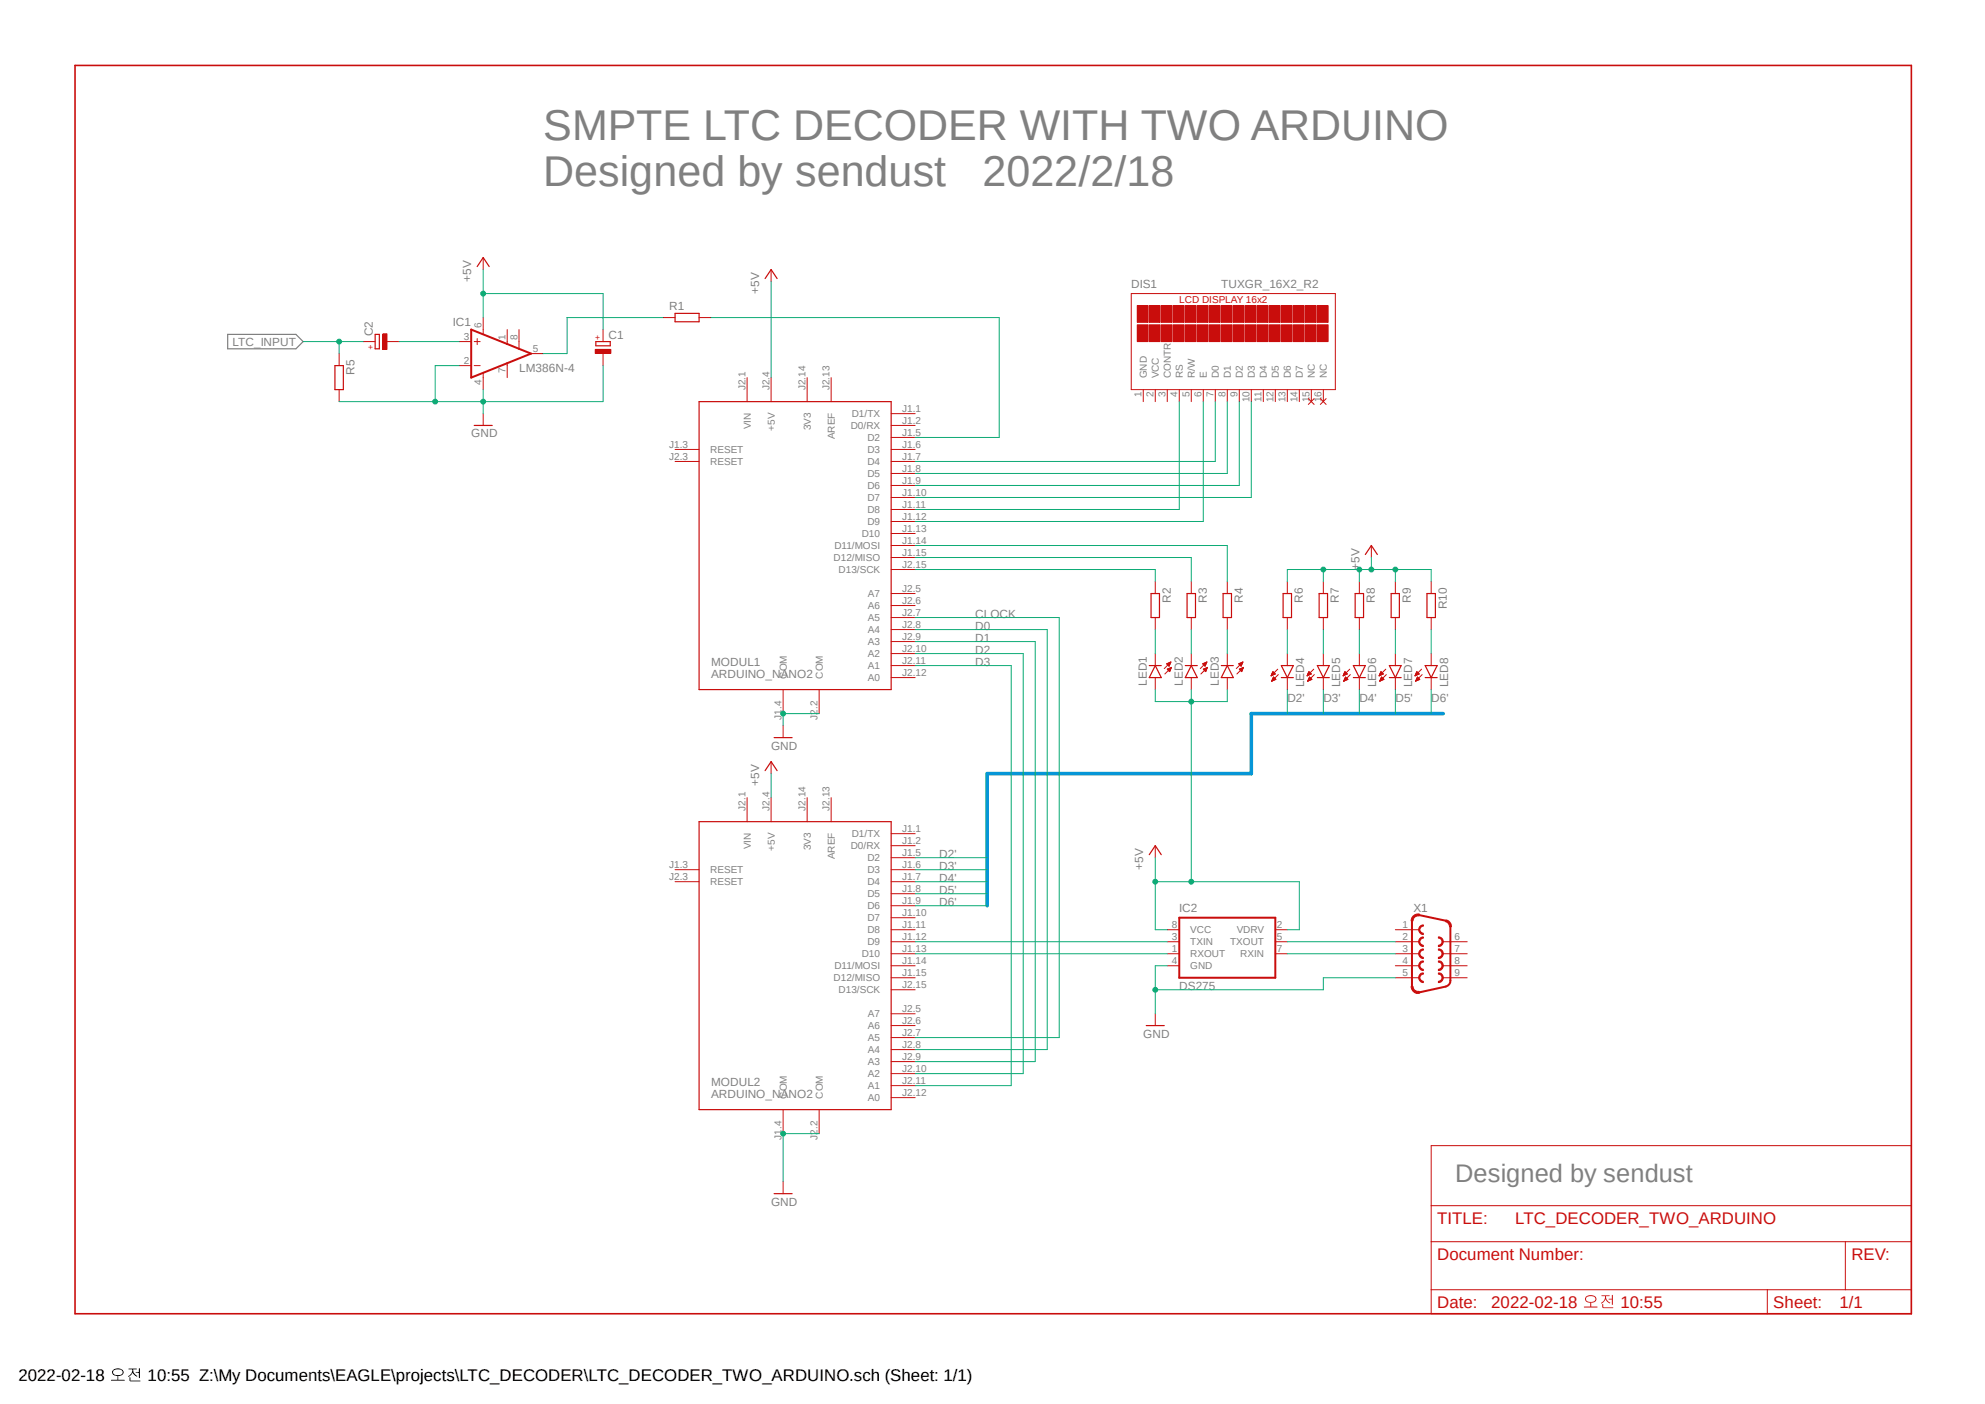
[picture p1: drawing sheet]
<svg xmlns="http://www.w3.org/2000/svg" width="420mm" height="297mm" viewBox="0 0 420 297" stroke-linecap="round" stroke-linejoin="round" font-family="sans-serif">
<path d="M23.9 289.9a.85 .85 0 0 0 .1 1 .85 .85 0 0 0 .9 .2 .82 .82 0 0 0 1.1-.3 .82 .82 0 0 0-.2-1.1l-.9-.2-.6 .1zM24 290a1.44 1.44 0 0 1 1.9 .1 .86 .86 0 0 1-1.3 .8l-.6-.3-.1-.3zM23.5 291.9l.1 .2h2.8l-.1-.2h-1.3l-.1-.8-.1 .8zM27.2 289.5v.2h.8a1.67 1.67 0 0 1-.9 1.5l.2 .1 .3-.3 .5-.7 .3 .5 .5 .4 .1-.1a1.53 1.53 0 0 1-.8-1.4l.8-.1zM29.4 289.4v.8l-.7 .1 .7 .1v1l.1 .1 .1-2.1zM27.4 291.4v.7l.2 .1 2.1-.1h-2l-.1-.7z" fill="#000"/>
<path d="M15.4 13.5l389.4 265M404.8 13.5l-389.4 265" fill="none" stroke="#fff" stroke-width=".21"/>
<path d="M48.2 70.7h14.4l1.5 1.6-1.5 1.5h-14.4z" fill="none" stroke="#808080" stroke-width=".25"/>
<path d="M15.9 13.8h388.5v264.1h-388.5z" fill="none" stroke="#c90d0c" stroke-width=".34"/>
<path d="M302.8 242.4h101.6v35.5h-101.6zM302.8 255.1h101.6M302.8 262.7h101.6M302.8 272.8h101.6M373.9 272.8v5.1M390.4 262.7v10.1" fill="none" stroke="#c90d0c" stroke-width=".21"/>
<path d="M335.5 274.4a.85 .85 0 0 0 .1 1 .85 .85 0 0 0 .9 .2 .83 .83 0 0 0 1.1-.3 .83 .83 0 0 0-.1-1.1 1.69 1.69 0 0 0-2 .2zM335.7 274.5a1.2 1.2 0 0 1 1.9 .3 1.17 1.17 0 0 1-2 .2zM335.1 276.5l.1 .1h2.7l.1-.1-1.3-.1-.2-.8v.8zM338.9 274.1l-.1 .1h.8a1.93 1.93 0 0 1-.8 1.5l.4-.2 .5-.7 .5 .7 .3 .2 .2-.1a1.49 1.49 0 0 1-.9-1.4l.8-.1zM341.1 273.9l-.1 .8h-.6v.2h.6l.1 1.2 .1-.2v-1.9zM339 275.9v.7l.2 .1h2.1l-.1-.1h-1.9l-.1-.7z" fill="#c90d0c"/>
<path d="M101 56.4l1.2-1.9 1.3 1.9M161.9 58.9l1.3-1.9 1.2 1.9M126.1 72.3h3v.9h-3zM100.3 90h3.8M147.9 85h40.7v60.9h-40.7zM163.8 156h3.8M147.9 173.8h40.7v60.9h-40.7zM161.9 163l1.3-1.9 1.2 1.9M163.8 252.5h3.8" fill="none" stroke="#c90d0c" stroke-width=".25"/>
<g fill="none" stroke="#c90d0c" stroke-width=".21">
<path d="M102.2 54.5v2.5M163.2 57v2.6M97.2 72.3h2.5M97.2 77.3h2.5M100.3 72.3h1.3M100.3 77.3h1.3M101 71.6v1.3M102.2 67.2v3.5M102.2 78.9v3.5M107.3 69.7v3.1M107.3 76.8v3.1M109.8 69.7v4.1"/>
<path d="M112.4 74.8h2.5M158.1 79.9v5.1M163.2 79.9v5.1M170.8 79.9v5.1M175.9 79.9v5.1M102.2 87.5v2.5M142.8 95.1h5.1M142.8 97.6h5.1M188.6 87.5h5M188.6 90h5M188.6 95.1h5M188.6 92.5h5"/>
<path d="M188.6 97.6h5M188.6 100.2h5M188.6 102.7h5M188.6 105.2h5M188.6 107.8h5M188.6 110.3h5M188.6 112.9h5M188.6 115.4h5M188.6 117.9h5M188.6 125.6h5M188.6 128.1h5M188.6 130.6h5"/>
<path d="M188.6 133.2h5M188.6 135.7h5M188.6 138.3h5M188.6 120.5h5M165.7 145.9v5.1M165.7 153.5v2.5M173.3 145.9v5.1M188.6 140.8h5M188.6 143.3h5M158.1 168.7v5.1M163.2 161.1v2.6M163.2 168.7v5.1"/>
<path d="M170.8 168.7v5.1M175.9 168.7v5.1M188.6 176.4h5M188.6 178.9h5M142.8 184h5.1M142.8 186.5h5.1M188.6 184h5M188.6 181.4h5M188.6 186.5h5M188.6 189.1h5M188.6 191.6h5M188.6 194.1h5"/>
<path d="M188.6 196.7h5M188.6 199.2h5M188.6 201.8h5M188.6 204.3h5M188.6 206.8h5M188.6 214.5h5M188.6 217h5M188.6 219.5h5M188.6 209.4h5M165.7 234.7v5.1M173.3 234.7v5.1M188.6 222h5"/>
<path d="M188.6 224.6h5M188.6 227.1h5M188.6 229.7h5M188.6 232.2h5M165.7 250v2.5"/>
</g>
<path d="M99.7 69.7l12.7 5.1-12.7 5.1z" fill="none" stroke="#c90d0c" stroke-width=".42"/>
<path d="M125.9 73.9h3.3v.9h-3.3z" fill-rule="evenodd" fill="#c90d0c"/>
<path d="M125.9 73.9h3.3v.9h-3.3zM127.6 69.7v2.6M127.6 74.8v2.5" fill="none" stroke="#c90d0c" stroke-width=".21"/>
<path d="M79.4 70.7h.9v3.1h-.9z" fill="none" stroke="#c90d0c" stroke-width=".25"/>
<path d="M81 70.6h.9v3.3h-.9z" fill-rule="evenodd" fill="#c90d0c"/>
<path d="M76.8 72.3h2.6M81 70.6h.9v3.3h-.9zM81.9 72.3h2.6M140.3 67.2h2.5M147.9 67.2h2.6M239.4 62.1h43.1v20.3h-43.1z" fill="none" stroke="#c90d0c" stroke-width=".21"/>
<path d="M142.8 66.3h5.1v1.8h-5.1z" fill="none" stroke="#c90d0c" stroke-width=".25"/>
<path d="M240.6 64.6h2.3v3.6h-2.3z" fill-rule="evenodd" fill="#c90d0c"/>
<path d="M240.6 64.6h2.3v3.6h-2.3z" fill="none" stroke="#c90d0c" stroke-width=".21"/>
<path d="M240.6 68.7h2.3v3.6h-2.3z" fill-rule="evenodd" fill="#c90d0c"/>
<path d="M240.6 68.7h2.3v3.6h-2.3z" fill="none" stroke="#c90d0c" stroke-width=".21"/>
<path d="M243.2 64.6h2.2v3.6h-2.2z" fill-rule="evenodd" fill="#c90d0c"/>
<path d="M243.2 64.6h2.2v3.6h-2.2z" fill="none" stroke="#c90d0c" stroke-width=".21"/>
<path d="M243.2 68.7h2.2v3.6h-2.2z" fill-rule="evenodd" fill="#c90d0c"/>
<path d="M243.2 68.7h2.2v3.6h-2.2z" fill="none" stroke="#c90d0c" stroke-width=".21"/>
<path d="M245.7 64.6h2.3v3.6h-2.3z" fill-rule="evenodd" fill="#c90d0c"/>
<path d="M245.7 64.6h2.3v3.6h-2.3z" fill="none" stroke="#c90d0c" stroke-width=".21"/>
<path d="M245.7 68.7h2.3v3.6h-2.3z" fill-rule="evenodd" fill="#c90d0c"/>
<path d="M245.7 68.7h2.3v3.6h-2.3z" fill="none" stroke="#c90d0c" stroke-width=".21"/>
<path d="M248.2 64.6h2.3v3.6h-2.3z" fill-rule="evenodd" fill="#c90d0c"/>
<path d="M248.2 64.6h2.3v3.6h-2.3z" fill="none" stroke="#c90d0c" stroke-width=".21"/>
<path d="M248.2 68.7h2.3v3.6h-2.3z" fill-rule="evenodd" fill="#c90d0c"/>
<path d="M248.2 68.7h2.3v3.6h-2.3z" fill="none" stroke="#c90d0c" stroke-width=".21"/>
<path d="M250.8 64.6h2.3v3.6h-2.3z" fill-rule="evenodd" fill="#c90d0c"/>
<path d="M250.8 64.6h2.3v3.6h-2.3z" fill="none" stroke="#c90d0c" stroke-width=".21"/>
<path d="M250.8 68.7h2.3v3.6h-2.3z" fill-rule="evenodd" fill="#c90d0c"/>
<path d="M250.8 68.7h2.3v3.6h-2.3z" fill="none" stroke="#c90d0c" stroke-width=".21"/>
<path d="M253.3 64.6h2.3v3.6h-2.3z" fill-rule="evenodd" fill="#c90d0c"/>
<path d="M253.3 64.6h2.3v3.6h-2.3z" fill="none" stroke="#c90d0c" stroke-width=".21"/>
<path d="M253.3 68.7h2.3v3.6h-2.3z" fill-rule="evenodd" fill="#c90d0c"/>
<path d="M253.3 68.7h2.3v3.6h-2.3z" fill="none" stroke="#c90d0c" stroke-width=".21"/>
<path d="M255.9 64.6h2.2v3.6h-2.2z" fill-rule="evenodd" fill="#c90d0c"/>
<path d="M255.9 64.6h2.2v3.6h-2.2z" fill="none" stroke="#c90d0c" stroke-width=".21"/>
<path d="M255.9 68.7h2.2v3.6h-2.2z" fill-rule="evenodd" fill="#c90d0c"/>
<path d="M255.9 68.7h2.2v3.6h-2.2z" fill="none" stroke="#c90d0c" stroke-width=".21"/>
<path d="M258.4 64.6h2.3v3.6h-2.3z" fill-rule="evenodd" fill="#c90d0c"/>
<path d="M258.4 64.6h2.3v3.6h-2.3z" fill="none" stroke="#c90d0c" stroke-width=".21"/>
<path d="M258.4 68.7h2.3v3.6h-2.3z" fill-rule="evenodd" fill="#c90d0c"/>
<path d="M258.4 68.7h2.3v3.6h-2.3z" fill="none" stroke="#c90d0c" stroke-width=".21"/>
<path d="M260.9 64.6h2.3v3.6h-2.3z" fill-rule="evenodd" fill="#c90d0c"/>
<path d="M260.9 64.6h2.3v3.6h-2.3z" fill="none" stroke="#c90d0c" stroke-width=".21"/>
<path d="M260.9 68.7h2.3v3.6h-2.3z" fill-rule="evenodd" fill="#c90d0c"/>
<path d="M260.9 68.7h2.3v3.6h-2.3z" fill="none" stroke="#c90d0c" stroke-width=".21"/>
<path d="M263.5 64.6h2.3v3.6h-2.3z" fill-rule="evenodd" fill="#c90d0c"/>
<path d="M263.5 64.6h2.3v3.6h-2.3z" fill="none" stroke="#c90d0c" stroke-width=".21"/>
<path d="M263.5 68.7h2.3v3.6h-2.3z" fill-rule="evenodd" fill="#c90d0c"/>
<path d="M263.5 68.7h2.3v3.6h-2.3z" fill="none" stroke="#c90d0c" stroke-width=".21"/>
<path d="M266 64.6h2.3v3.6h-2.3z" fill-rule="evenodd" fill="#c90d0c"/>
<path d="M266 64.6h2.3v3.6h-2.3z" fill="none" stroke="#c90d0c" stroke-width=".21"/>
<path d="M266 68.7h2.3v3.6h-2.3z" fill-rule="evenodd" fill="#c90d0c"/>
<path d="M266 68.7h2.3v3.6h-2.3z" fill="none" stroke="#c90d0c" stroke-width=".21"/>
<path d="M268.6 64.6h2.2v3.6h-2.2z" fill-rule="evenodd" fill="#c90d0c"/>
<path d="M268.6 64.6h2.2v3.6h-2.2z" fill="none" stroke="#c90d0c" stroke-width=".21"/>
<path d="M268.6 68.7h2.2v3.6h-2.2z" fill-rule="evenodd" fill="#c90d0c"/>
<path d="M268.6 68.7h2.2v3.6h-2.2z" fill="none" stroke="#c90d0c" stroke-width=".21"/>
<path d="M271.1 64.6h2.3v3.6h-2.3z" fill-rule="evenodd" fill="#c90d0c"/>
<path d="M271.1 64.6h2.3v3.6h-2.3z" fill="none" stroke="#c90d0c" stroke-width=".21"/>
<path d="M271.1 68.7h2.3v3.6h-2.3z" fill-rule="evenodd" fill="#c90d0c"/>
<path d="M271.1 68.7h2.3v3.6h-2.3z" fill="none" stroke="#c90d0c" stroke-width=".21"/>
<path d="M273.6 64.6h2.3v3.6h-2.3z" fill-rule="evenodd" fill="#c90d0c"/>
<path d="M273.6 64.6h2.3v3.6h-2.3z" fill="none" stroke="#c90d0c" stroke-width=".21"/>
<path d="M273.6 68.7h2.3v3.6h-2.3z" fill-rule="evenodd" fill="#c90d0c"/>
<path d="M273.6 68.7h2.3v3.6h-2.3z" fill="none" stroke="#c90d0c" stroke-width=".21"/>
<path d="M276.2 64.6h2.3v3.6h-2.3z" fill-rule="evenodd" fill="#c90d0c"/>
<path d="M276.2 64.6h2.3v3.6h-2.3z" fill="none" stroke="#c90d0c" stroke-width=".21"/>
<path d="M276.2 68.7h2.3v3.6h-2.3z" fill-rule="evenodd" fill="#c90d0c"/>
<path d="M276.2 68.7h2.3v3.6h-2.3z" fill="none" stroke="#c90d0c" stroke-width=".21"/>
<path d="M278.7 64.6h2.3v3.6h-2.3z" fill-rule="evenodd" fill="#c90d0c"/>
<path d="M278.7 64.6h2.3v3.6h-2.3z" fill="none" stroke="#c90d0c" stroke-width=".21"/>
<path d="M278.7 68.7h2.3v3.6h-2.3z" fill-rule="evenodd" fill="#c90d0c"/>
<g fill="none" stroke="#c90d0c" stroke-width=".21">
<path d="M278.7 68.7h2.3v3.6h-2.3zM241.9 82.4v2.6M244.4 82.4v2.6M247 82.4v2.6M249.5 82.4v2.6M252.1 82.4v2.6M254.6 82.4v2.6M257.1 82.4v2.6M259.7 82.4v2.6M262.2 82.4v2.6M264.8 82.4v2.6M267.3 82.4v2.6"/>
<path d="M269.8 82.4v2.6M272.4 82.4v2.6M274.9 82.4v2.6M276.8 84.3l1.2 1.3M277.5 82.4v2.6M278 84.3l-1.2 1.3M279.4 84.3l1.2 1.3M280 82.4v2.6M280.6 84.3l-1.2 1.3M244.4 123v2.6M244.4 130.6v2.6M244.4 138.3v2.5"/>
<path d="M252.1 123v2.6M252.1 130.6v2.6M252.1 138.3v2.5M259.7 123v2.6M259.7 130.6v2.6M259.7 138.3v2.5M244.4 143.3v2.6M246.9 140.5h.7M247 140.5h.5M247 140.4h.6M247 141.6h.6M247.1 141.5h.6"/>
<path d="M247.1 140.6h.4M247.1 141.7h.5M247.1 140.7h.3M247.2 141.8h.4M247.2 140.3h.4M247.2 140.8h.2M247.3 141.9h.3M247.3 141.4h.4M247.3 140.9h.1M247.4 142h.1M247.4 140.2h.2M247.4 142.1h.1"/>
<path d="M247.5 141.4h.3M247.6 140.1h.1M247.7 141.3h.1M247.7 140l-1.4 1.4M247.7 140l-.3 .9-.6-.5M247.7 140l-.9 .4M247.9 141.2l-1.4 1.4M247.9 141.2l-.4 .9M247.9 141.2l-.9 .4 .5 .5M252.1 143.3v2.6M254.5 140.4l.9-.4-.4 .9zM254.5 140.5h.6"/>
<path d="M254.6 140.5h.5M254.6 140.4h.6M254.6 141.6h.7M254.7 141.5h.6M254.7 140.6h.4M254.7 141.7h.5M254.8 140.7h.3M254.8 140.3h.4M254.8 141.8h.4M254.8 140.8h.2M254.9 141.9h.3M254.9 141.4h.5"/>
<path d="M254.9 140.9h.1M255 142h.1M255 140.2h.3M255.1 142.1h.1M255.1 141.4h.3M255.2 140.1h.1M255.3 141.3h.1M255.4 140l-1.4 1.4M255.5 141.2l-1.4 1.4M255.5 141.2l-.4 .9M255.5 141.2l-.9 .4 .5 .5M259.7 143.3v2.6"/>
<path d="M262.1 140.4l.9-.4-.4 .9zM262.1 140.5h.7M262.2 140.5h.6M262.2 140.4h.6M262.3 141.6h.6M262.3 141.5h.6M262.3 140.6h.4M262.3 141.7h.5M262.4 140.7h.3M262.4 140.3h.4M262.4 141.8h.4M262.5 140.8h.1"/>
<path d="M262.5 141.9h.3M262.5 141.4h.5M262.6 140.9h.1M262.6 142h.2M262.6 140.2h.3M262.7 142.1h.1M262.7 141.4h.3M262.8 140.1h.1M262.9 141.3h.2M263 140l-1.4 1.4M263.1 141.2l-1.4 1.4M263.1 141.2l-.4 .9"/>
<path d="M263.1 141.2l-.9 .4 .5 .5M247 199.2h2.5M247 196.7h2.5M269.8 199.2h2.6M269.8 196.7h2.6M247 204.3h2.5M247 201.8h2.5M269.8 201.8h2.6"/>
</g>
<path d="M243.5 125.6h1.8v5h-1.8zM251.2 125.6h1.7v5h-1.7zM258.8 125.6h1.8v5h-1.8zM243.2 140.8h2.5M244.4 140.8l1.3 2.5h-2.5zM250.8 140.8h2.5M252.1 140.8l1.2 2.5h-2.5zM258.4 140.8h2.5M259.7 140.8l1.2 2.5h-2.5z" fill="none" stroke="#c90d0c" stroke-width=".25"/>
<path d="M249.5 194.1h20.3v12.7h-20.3z" fill="none" stroke="#c90d0c" stroke-width=".42"/>
<path d="M300.4 198.5l.6-.3h.2v.3a.76 .76 0 0 0-.8 .7 .76 .76 0 0 0 .8 .8v.2a1.04 1.04 0 0 1-.9-.6 1.04 1.04 0 0 1 .1-1.1z" fill-rule="evenodd" fill="#c90d0c"/>
<path d="M300.4 198.5l.6-.3h.2v.3a.76 .76 0 0 0-.8 .7 .76 .76 0 0 0 .8 .8v.2a1.04 1.04 0 0 1-.9-.6 1.04 1.04 0 0 1 .1-1.1z" fill="none" stroke="#c90d0c" stroke-width=".21"/>
<path d="M304.3 198.2a1.02 1.02 0 0 1 1.1 1 1.02 1.02 0 0 1-1.1 1v-.2a.76 .76 0 0 0 .8-.8 .76 .76 0 0 0-.8-.7z" fill-rule="evenodd" fill="#c90d0c"/>
<path d="M304.3 198.2a1.02 1.02 0 0 1 1.1 1 1.02 1.02 0 0 1-1.1 1v-.2a.76 .76 0 0 0 .8-.8 .76 .76 0 0 0-.8-.7z" fill="none" stroke="#c90d0c" stroke-width=".21"/>
<path d="M300.4 196l.6-.3h.2v.2a.76 .76 0 0 0-.8 .8 .76 .76 0 0 0 .8 .7v.3a1.04 1.04 0 0 1-.9-.6 1.04 1.04 0 0 1 .1-1.1z" fill-rule="evenodd" fill="#c90d0c"/>
<path d="M300.4 196l.6-.3h.2v.2a.76 .76 0 0 0-.8 .8 .76 .76 0 0 0 .8 .7v.3a1.04 1.04 0 0 1-.9-.6 1.04 1.04 0 0 1 .1-1.1z" fill="none" stroke="#c90d0c" stroke-width=".21"/>
<path d="M304.3 203.3a1.02 1.02 0 0 1 1.1 1 1.02 1.02 0 0 1-1.1 1v-.2a.76 .76 0 0 0 .8-.8 .76 .76 0 0 0-.8-.8z" fill-rule="evenodd" fill="#c90d0c"/>
<path d="M304.3 203.3a1.02 1.02 0 0 1 1.1 1 1.02 1.02 0 0 1-1.1 1v-.2a.76 .76 0 0 0 .8-.8 .76 .76 0 0 0-.8-.8z" fill="none" stroke="#c90d0c" stroke-width=".21"/>
<path d="M300.4 201.1l.6-.4h.2v.3a.76 .76 0 0 0-.8 .8 .76 .76 0 0 0 .8 .7v.3a1.04 1.04 0 0 1-.9-.6 1.04 1.04 0 0 1 .1-1.1z" fill-rule="evenodd" fill="#c90d0c"/>
<path d="M300.4 201.1l.6-.4h.2v.3a.76 .76 0 0 0-.8 .8 .76 .76 0 0 0 .8 .7v.3a1.04 1.04 0 0 1-.9-.6 1.04 1.04 0 0 1 .1-1.1z" fill="none" stroke="#c90d0c" stroke-width=".21"/>
<path d="M304.3 200.7a1.02 1.02 0 0 1 1.1 1.1 1.02 1.02 0 0 1-1.1 1v-.3a.76 .76 0 0 0 .8-.7 .76 .76 0 0 0-.8-.8z" fill-rule="evenodd" fill="#c90d0c"/>
<path d="M304.3 200.7a1.02 1.02 0 0 1 1.1 1.1 1.02 1.02 0 0 1-1.1 1v-.3a.76 .76 0 0 0 .8-.7 .76 .76 0 0 0-.8-.8z" fill="none" stroke="#c90d0c" stroke-width=".21"/>
<path d="M300.4 203.6l.6-.3h.2v.2a.76 .76 0 0 0-.8 .8 .76 .76 0 0 0 .8 .8v.2a1.04 1.04 0 0 1-.9-.6 1.04 1.04 0 0 1 .1-1.1z" fill-rule="evenodd" fill="#c90d0c"/>
<path d="M300.4 203.6l.6-.3h.2v.2a.76 .76 0 0 0-.8 .8 .76 .76 0 0 0 .8 .8v.2a1.04 1.04 0 0 1-.9-.6 1.04 1.04 0 0 1 .1-1.1z" fill="none" stroke="#c90d0c" stroke-width=".21"/>
<path d="M304.3 205.8a1.02 1.02 0 0 1 1.1 1 1.02 1.02 0 0 1-1.1 1.1v-.3a.76 .76 0 0 0 .8-.8 .76 .76 0 0 0-.8-.7z" fill-rule="evenodd" fill="#c90d0c"/>
<path d="M304.3 205.8a1.02 1.02 0 0 1 1.1 1 1.02 1.02 0 0 1-1.1 1.1v-.3a.76 .76 0 0 0 .8-.8 .76 .76 0 0 0-.8-.7z" fill="none" stroke="#c90d0c" stroke-width=".21"/>
<path d="M300.4 206.2l.6-.4h.2v.3a.76 .76 0 0 0-.8 .7 .76 .76 0 0 0 .8 .8v.3a1.04 1.04 0 0 1-.9-.7 1.04 1.04 0 0 1 .1-1z" fill-rule="evenodd" fill="#c90d0c"/>
<path d="M300.4 206.2l.6-.4h.2v.3a.76 .76 0 0 0-.8 .7 .76 .76 0 0 0 .8 .8v.3a1.04 1.04 0 0 1-.9-.7 1.04 1.04 0 0 1 .1-1z" fill="none" stroke="#c90d0c" stroke-width=".21"/>
<path d="M299 193.8a1.44 1.44 0 0 1 1.4-.4l-.1 .4a1.1 1.1 0 0 0-1.3 1h-.4z" fill-rule="evenodd" fill="#c90d0c"/>
<path d="M299 193.8a1.44 1.44 0 0 1 1.4-.4l-.1 .4a1.1 1.1 0 0 0-1.3 1h-.4z" fill="none" stroke="#c90d0c" stroke-width=".21"/>
<path d="M300.3 193.6l5.6 1.2" fill="none" stroke="#c90d0c" stroke-width=".42"/>
<path d="M305.9 194.6a1.39 1.39 0 0 1 1.2 1.4h-.4a1.13 1.13 0 0 0-.8-1z" fill-rule="evenodd" fill="#c90d0c"/>
<path d="M305.9 194.6a1.39 1.39 0 0 1 1.2 1.4h-.4a1.13 1.13 0 0 0-.8-1z" fill="none" stroke="#c90d0c" stroke-width=".21"/>
<path d="M298.7 194.8v13.9M306.9 196v11.4a1.26 1.26 0 0 1-1 1.3l-5.6 1.2" fill="none" stroke="#c90d0c" stroke-width=".42"/>
<path d="M298.6 208.7h.4a1.06 1.06 0 0 0 1.3 1l.1 .4a1.41 1.41 0 0 1-1.8-1.4z" fill-rule="evenodd" fill="#c90d0c"/>
<g fill="none" stroke="#c90d0c" stroke-width=".21">
<path d="M71.8 74.8v2.5M71.8 82.4v2.6M290.2 115.4v2.5M272.4 123v2.6M272.4 130.6v2.6M272.4 138.3v2.5M280 123v2.6M280 130.6v2.6M280 138.3v2.5M287.6 123v2.6M287.6 130.6v2.6M287.6 138.3v2.5"/>
<path d="M295.2 123v2.6M295.2 130.6v2.6M295.2 138.3v2.5M302.8 123v2.6M302.8 130.6v2.6M302.8 138.3v2.5M268.9 143h.1M269 142.9h.2M269 142.8h.4M269 142.7h.6M269.1 142.6h.7M269.1 144.1h.1"/>
<path d="M269.1 142.5h.6M269.1 144h.2M269.1 143.9h.4M269.2 142.4h.5M269.2 143.8h.5M269.2 142.3h.4M269.2 143.8h.7M269.2 142.2h.3M269.2 143.7h.7M269.3 142.2h.1M269.3 143.6h.5M269.3 142.1l.5 .5-.9 .4z"/>
<path d="M269.3 143.5h.4M269.4 143.4h.2M269.4 143.3h.1M269.5 143.2l.5 .5-.9 .4zM270.3 141.6l-1.4 1.4M270.5 142.7l-1.4 1.4M272.4 143.3v2.6M276.6 143h.1M276.6 142.9h.2M276.6 142.8h.4M276.6 142.7h.6M276.7 142.6h.7"/>
<path d="M276.7 144.1h.1M276.7 142.5h.7M276.7 144h.2M276.7 143.9h.4M276.8 142.4h.5M276.8 143.8h.5M276.8 142.3h.4M276.8 143.8h.7M276.9 142.2h.2M276.9 143.7h.6M276.9 142.2h.1M276.9 143.6h.5"/>
<path d="M276.9 143.5h.4M277 143.4h.2M277 143.3h.2M277.1 143.2l.5 .5-.9 .4zM277.5 142.6l-.6-.5-.3 .9M277.5 142.6l-.9 .4M278 141.6l-1.4 1.4M278.1 142.7l-1.4 1.4M280 143.3v2.6M284.2 143h.1M284.2 142.9h.2M284.3 142.8h.3"/>
<path d="M284.3 142.7h.5M284.3 142.6h.7M284.3 144h.2M284.3 144.1h.1M284.4 142.5h.6M284.4 143.9h.3M284.4 142.4h.5M284.4 143.8h.5M284.4 142.3h.4M284.4 143.8h.7M284.5 142.2h.2M284.5 143.7h.6"/>
<path d="M284.5 142.2h.1M284.5 143.6h.5M284.6 143.5h.3M284.6 143.4h.3M284.6 143.3h.2M284.7 143.2l.5 .5-.9 .4zM285.1 142.6l-.5-.5-.4 .9M285.1 142.6l-.9 .4M285.6 141.6l-1.4 1.4M285.7 142.7l-1.4 1.4M287.6 143.3v2.6M291.8 143h.1"/>
<path d="M291.8 142.9h.2M291.8 142.8h.4M291.9 142.7h.5M291.9 142.6h.8M291.9 144h.2M291.9 144.1h.1M292 142.5h.6M292 143.9h.3M292 142.4h.5M292 143.8h.5M292.1 142.3h.3M292.1 143.8h.6"/>
<path d="M292.1 142.2h.2M292.1 143.7h.6M292.1 142.2h.1M292.1 143.6h.6M292.2 143.5h.4M292.2 143.4h.3M292.3 143.3h.1M292.3 143.2l.5 .5-.9 .4zM292.7 142.6l-.5-.5-.4 .9M292.7 142.6l-.9 .4M293.2 141.6l-1.4 1.4M293.3 142.7l-1.4 1.4"/>
<path d="M295.2 143.3v2.6M299.4 143h.1M299.5 142.9h.1M299.5 142.8h.3M299.5 142.7h.6M299.5 144.1h.1M299.6 142.6h.7M299.6 144h.1M299.6 142.5h.6M299.6 143.9h.3M299.6 142.4h.5M299.6 143.8h.5"/>
<path d="M299.7 142.3h.3M299.7 143.8h.7M299.7 142.2h.2M299.7 143.7h.7M299.8 142.2h.1M299.8 143.6h.5M299.8 143.5h.4M299.8 143.4h.3M299.9 143.3h.1M299.9 143.2l.5 .5-.9 .4zM300.3 142.6l-.5-.5-.4 .9M300.3 142.6l-.9 .4"/>
<path d="M300.8 141.6l-1.4 1.4M300.9 142.7l-1.4 1.4M302.8 143.3v2.6M244.4 178.9v2.5M295.2 196.7h5.1M295.2 199.2h5.1M305.4 199.2h5M244.4 214.5v2.5M295.2 201.8h5.1M295.2 204.3h5.1M295.2 206.8h5.1M298.6 208.7h.4a1.06 1.06 0 0 0 1.3 1l.1 .4a1.41 1.41 0 0 1-1.8-1.4z"/>
<path d="M305.4 201.8h5M305.4 204.3h5M305.4 206.8h5"/>
</g>
<g fill="none" stroke="#c90d0c" stroke-width=".25">
<path d="M70.9 77.3h1.7v5.1h-1.7zM288.9 117.3l1.3-1.9 1.2 1.9M271.5 125.6h1.8v5h-1.8zM279.1 125.6h1.8v5h-1.8zM286.7 125.6h1.8v5h-1.8zM294.3 125.6h1.8v5h-1.8zM301.9 125.6h1.8v5h-1.8zM271.1 140.8h2.5l-1.2 2.5zM271.1 143.3h2.5M278.7 143.3h2.6M278.7 140.8h2.6l-1.3 2.5zM286.3 143.3h2.6"/>
<path d="M286.3 140.8h2.6l-1.3 2.5zM294 143.3h2.5M294 140.8h2.5l-1.3 2.5zM301.5 143.3h2.6M301.5 140.8h2.6l-1.3 2.5zM243.2 180.8l1.2-1.9 1.3 1.9M242.5 217h3.8"/>
</g>
<path d="M305.4 151h-40.6v12.7h-55.9v27.9" fill="none" stroke="#0696d7" stroke-width=".76"/>
<path d="M102.2 57v10.2M102.2 62.1h25.4v7.6M193.6 138.3h22.9v88.8h-22.9M193.6 135.7h25.4v88.9h-25.4M193.6 133.2h28v88.8h-28M193.6 130.6h30.5v88.9h-30.5M193.6 140.8h20.4v88.9h-20.4" fill="none" stroke="#0dab76" stroke-width=".21"/>
<circle cx="102.2" cy="62.1" r=".51" fill="#0dab76"/>
<g fill="none" stroke="#0dab76" stroke-width=".21">
<path d="M163.2 59.6v20.3M163.2 163.7v5M244.4 181.4v15.3h2.6M252.1 186.5h22.8v10.2h-2.5"/>
<circle cx="102.2" cy="62.1" r=".51"/>
</g>
<circle cx="244.4" cy="186.5" r=".51" fill="#0dab76"/>
<g fill="none" stroke="#0dab76" stroke-width=".21">
<path d="M244.4 145.9v2.5h15.3v-2.5M252.1 145.9v2.5M244.4 186.5h7.7"/>
<circle cx="244.4" cy="186.5" r=".51"/>
</g>
<circle cx="252" cy="148.4" r=".51" fill="#0dab76"/>
<g fill="none" stroke="#0dab76" stroke-width=".21">
<path d="M252.1 148.4v38.1"/>
<circle cx="252" cy="148.4" r=".51"/>
</g>
<circle cx="252" cy="186.5" r=".51" fill="#0dab76"/>
<g fill="none" stroke="#0dab76" stroke-width=".21">
<path d="M290.2 117.9v2.6M272.4 123v-2.5h30.4v2.5"/>
<circle cx="252" cy="186.5" r=".51"/>
</g>
<circle cx="290.1" cy="120.5" r=".51" fill="#0dab76"/>
<g fill="none" stroke="#0dab76" stroke-width=".21">
<path d="M280 120.5v2.5"/>
<circle cx="290.1" cy="120.5" r=".51"/>
</g>
<circle cx="280" cy="120.5" r=".51" fill="#0dab76"/>
<g fill="none" stroke="#0dab76" stroke-width=".21">
<path d="M287.6 120.5v2.5"/>
<circle cx="280" cy="120.5" r=".51"/>
</g>
<circle cx="287.6" cy="120.5" r=".51" fill="#0dab76"/>
<g fill="none" stroke="#0dab76" stroke-width=".21">
<path d="M295.2 120.5v2.5"/>
<circle cx="287.6" cy="120.5" r=".51"/>
</g>
<circle cx="295.2" cy="120.5" r=".51" fill="#0dab76"/>
<g fill="none" stroke="#0dab76" stroke-width=".21">
<path d="M97.2 77.3h-5.1v7.7h10.1M102.2 82.4v5.1"/>
<circle cx="295.2" cy="120.5" r=".51"/>
</g>
<circle cx="102.2" cy="85" r=".51" fill="#0dab76"/>
<g fill="none" stroke="#0dab76" stroke-width=".21">
<path d="M127.6 77.3v7.7h-25.4M71.8 85h20.3"/>
<circle cx="102.2" cy="85" r=".51"/>
</g>
<circle cx="92.1" cy="85" r=".51" fill="#0dab76"/>
<g fill="none" stroke="#0dab76" stroke-width=".21">
<path d="M173.3 151h-7.6v2.5"/>
<circle cx="92.1" cy="85" r=".51"/>
</g>
<circle cx="165.7" cy="151" r=".51" fill="#0dab76"/>
<g fill="none" stroke="#0dab76" stroke-width=".21">
<path d="M173.3 239.8h-7.6v10.2"/>
<circle cx="165.7" cy="151" r=".51"/>
</g>
<circle cx="165.7" cy="239.8" r=".51" fill="#0dab76"/>
<g fill="none" stroke="#0dab76" stroke-width=".21">
<path d="M244.4 209.4h35.6M247 204.3h-2.6v10.2"/>
<circle cx="165.7" cy="239.8" r=".51"/>
</g>
<circle cx="244.4" cy="209.4" r=".51" fill="#0dab76"/>
<g fill="none" stroke="#0dab76" stroke-width=".21">
<path d="M64.1 72.3h12.7M71.8 72.3v2.5M84.5 72.3h12.7M140.3 67.2h-20.3v7.6h-5.1M150.5 67.2h60.9v25.3h-17.8M295.2 206.8h-15.2v2.6"/>
<circle cx="244.4" cy="209.4" r=".51"/>
</g>
<circle cx="71.8" cy="72.3" r=".51" fill="#0dab76"/>
<g fill="none" stroke="#0dab76" stroke-width=".21">
<path d="M249.5 85v22.8h-55.9M254.6 85v25.3h-61M257.1 85v12.6h-63.5M259.7 85v15.2h-66.1M262.2 85v17.7h-68.6M264.8 85v20.2h-71.2M193.6 115.4h66.1v7.6M193.6 117.9h58.5v5.1M193.6 120.5h50.8v2.5M244.4 133.2v5.1M252.1 133.2v5.1M259.7 133.2v5.1"/>
<path d="M272.4 133.2v5.1M280 133.2v5.1M287.6 133.2v5.1M295.2 133.2v5.1M302.8 133.2v5.1M272.4 145.9v5.1M280 145.9v5.1M287.6 145.9v5.1M295.2 145.9v5.1M302.8 145.9v5.1M193.6 199.2h53.4M193.6 181.4h15.3"/>
<path d="M193.6 184h15.3M193.6 186.5h15.3M193.6 189.1h15.3M193.6 191.6h15.3M272.4 199.2h22.8M193.6 201.8h53.4M272.4 201.8h22.8"/>
<circle cx="71.8" cy="72.3" r=".51"/>
</g>
<g font-size="9.1" fill="#808080">
<text x="114.9" y="29.5">SMPTE LTC DECODER WITH TWO ARDUINO</text>
<text x="114.9" y="39.2">Designed by sendust</text>
<text x="207.9" y="39.2">2022/2/18</text>
</g>
<text font-size="5.4" fill="#808080" x="307.9" y="250">Designed by sendust</text>
<g font-size="3.6" fill="#c90d0c">
<text x="304.1" y="258.9">TITLE:</text>
<text x="320.6" y="258.9">LTC_DECODER_TWO_ARDUINO</text>
<text x="304.1" y="266.5">Document Number:</text>
<text x="391.7" y="266.5">REV:</text>
<text x="304.1" y="276.7">Date:</text>
<text x="315.5" y="276.7">2022-02-18</text>
<text x="342.8" y="276.7">10:55</text>
<text x="375.2" y="276.7">Sheet:</text>
<text x="389.2" y="276.7">1/1</text>
</g>
<g font-size="3.6">
<text x="3.9" y="292.1">2022-02-18</text>
<text x="31.2" y="292.1">10:55 Z:\My Documents\EAGLE\projects\LTC_DECODER\LTC_DECODER_TWO_ARDUINO.sch (Sheet: 1/1)</text>
</g>
<g font-size="2.5" fill="#808080">
<text x="99.7" y="59.6" transform="rotate(-90 99.7 59.6)">+5V</text>
<text x="141.6" y="65.7">R1</text>
<text x="160.6" y="62.1" transform="rotate(-90 160.6 62.1)">+5V</text>
<text x="239.4" y="60.8">DIS1</text>
<text x="258.4" y="60.8">TUXGR_16X2_R2</text>
<text x="78.9" y="71.1" transform="rotate(-90 78.9 71.1)">C2</text>
<text x="95.8" y="69">IC1</text>
<text x="128.7" y="71.8">C1</text>
<text x="49.2" y="73.2">LTC_INPUT</text>
<text x="75" y="79.3" transform="rotate(-90 75 79.3)">R5</text>
<text x="109.9" y="78.6">LM386N-4</text>
<text x="99.7" y="92.5">GND</text>
<text x="287.6" y="120.5" transform="rotate(-90 287.6 120.5)">+5V</text>
<text x="206.3" y="130.6">CLOCK</text>
<text x="247.7" y="127.5" transform="rotate(-90 247.7 127.5)">R2</text>
<text x="255.3" y="127.5" transform="rotate(-90 255.3 127.5)">R3</text>
<text x="262.9" y="127.5" transform="rotate(-90 262.9 127.5)">R4</text>
<text x="275.6" y="127.5" transform="rotate(-90 275.6 127.5)">R6</text>
<text x="283.3" y="127.5" transform="rotate(-90 283.3 127.5)">R7</text>
<text x="290.9" y="127.5" transform="rotate(-90 290.9 127.5)">R8</text>
<text x="298.5" y="127.5" transform="rotate(-90 298.5 127.5)">R9</text>
<text x="306.1" y="128.9" transform="rotate(-90 306.1 128.9)">R10</text>
<text x="206.3" y="135.7">D1</text>
<text x="206.3" y="133.2">D0</text>
<text x="150.5" y="143.3">ARDUINO_NANO2</text>
<text x="150.5" y="140.8">MODUL1</text>
<text x="206.3" y="140.8">D3</text>
<text x="206.3" y="138.3">D2</text>
<text x="242.7" y="145" transform="rotate(-90 242.7 145)">LED1</text>
<text x="250.3" y="145" transform="rotate(-90 250.3 145)">LED2</text>
<text x="257.9" y="145" transform="rotate(-90 257.9 145)">LED3</text>
<text x="272.4" y="148.4">D2'</text>
<text x="275.9" y="145.4" transform="rotate(-90 275.9 145.4)">LED4</text>
<text x="280" y="148.4">D3'</text>
<text x="283.6" y="145.4" transform="rotate(-90 283.6 145.4)">LED5</text>
<text x="287.6" y="148.4">D4'</text>
<text x="291.2" y="145.4" transform="rotate(-90 291.2 145.4)">LED6</text>
<text x="295.2" y="148.4">D5'</text>
<text x="298.8" y="145.4" transform="rotate(-90 298.8 145.4)">LED7</text>
<text x="302.8" y="148.4">D6'</text>
<text x="306.4" y="145.4" transform="rotate(-90 306.4 145.4)">LED8</text>
<text x="163.2" y="158.6">GND</text>
<text x="160.6" y="166.2" transform="rotate(-90 160.6 166.2)">+5V</text>
<text x="198.7" y="181.4">D2'</text>
<text x="198.7" y="184">D3'</text>
<text x="241.9" y="184" transform="rotate(-90 241.9 184)">+5V</text>
<text x="198.7" y="186.5">D4'</text>
<text x="198.7" y="189.1">D5'</text>
<text x="198.7" y="191.6">D6'</text>
<text x="249.5" y="192.9">IC2</text>
<text x="299" y="192.9">X1</text>
<text x="249.5" y="209.4">DS275</text>
<text x="241.9" y="219.5">GND</text>
<text x="150.5" y="232.2">ARDUINO_NANO2</text>
<text x="150.5" y="229.7">MODUL2</text>
<text x="163.2" y="255.1">GND</text>
</g>
<text font-size="2.1" fill="#c90d0c" x="249.5" y="64.1">LCD DISPLAY 16x2</text>
<g font-size="2.1" fill="#808080">
<text x="98.1" y="71.9">3</text>
<text x="101.9" y="69.3" transform="rotate(-90 101.9 69.3)">6</text>
<text x="106.9" y="71.9" transform="rotate(-90 106.9 71.9)">1</text>
<text x="109.5" y="71.9" transform="rotate(-90 109.5 71.9)">8</text>
<text x="98.1" y="77">2</text>
<text x="112.7" y="74.4">5</text>
<text x="101.9" y="81.4" transform="rotate(-90 101.9 81.4)">4</text>
<text x="106.9" y="78.9" transform="rotate(-90 106.9 78.9)">7</text>
<text x="157.7" y="82.6" transform="rotate(-90 157.7 82.6)">J2.1</text>
<text x="162.8" y="82.6" transform="rotate(-90 162.8 82.6)">J2.4</text>
<text x="170.4" y="82.6" transform="rotate(-90 170.4 82.6)">J2.14</text>
<text x="175.5" y="82.6" transform="rotate(-90 175.5 82.6)">J2.13</text>
<text x="241.5" y="83.9" transform="rotate(-90 241.5 83.9)">1</text>
<text x="242.7" y="80.1" transform="rotate(-90 242.7 80.1)">GND</text>
<text x="244.1" y="83.9" transform="rotate(-90 244.1 83.9)">2</text>
<text x="245.2" y="80.1" transform="rotate(-90 245.2 80.1)">VCC</text>
<text x="246.6" y="83.9" transform="rotate(-90 246.6 83.9)">3</text>
<text x="247.7" y="80.1" transform="rotate(-90 247.7 80.1)">CONTR</text>
<text x="249.1" y="83.9" transform="rotate(-90 249.1 83.9)">4</text>
<text x="250.3" y="80.1" transform="rotate(-90 250.3 80.1)">RS</text>
<text x="251.7" y="83.9" transform="rotate(-90 251.7 83.9)">5</text>
<text x="252.8" y="80.1" transform="rotate(-90 252.8 80.1)">R/W</text>
<text x="254.2" y="83.9" transform="rotate(-90 254.2 83.9)">6</text>
<text x="255.4" y="80.1" transform="rotate(-90 255.4 80.1)">E</text>
<text x="256.8" y="83.9" transform="rotate(-90 256.8 83.9)">7</text>
<text x="257.9" y="80.1" transform="rotate(-90 257.9 80.1)">D0</text>
<text x="259.3" y="83.9" transform="rotate(-90 259.3 83.9)">8</text>
<text x="260.4" y="80.1" transform="rotate(-90 260.4 80.1)">D1</text>
<text x="261.8" y="83.9" transform="rotate(-90 261.8 83.9)">9</text>
<text x="263" y="80.1" transform="rotate(-90 263 80.1)">D2</text>
<text x="265.5" y="80.1" transform="rotate(-90 265.5 80.1)">D3</text>
<text x="268.1" y="80.1" transform="rotate(-90 268.1 80.1)">D4</text>
<text x="270.6" y="80.1" transform="rotate(-90 270.6 80.1)">D5</text>
<text x="273.1" y="80.1" transform="rotate(-90 273.1 80.1)">D6</text>
<text x="275.7" y="80.1" transform="rotate(-90 275.7 80.1)">D7</text>
<text x="278.2" y="80.1" transform="rotate(-90 278.2 80.1)">NC</text>
<text x="280.8" y="80.1" transform="rotate(-90 280.8 80.1)">NC</text>
<text x="180.2" y="88.3">D1/TX</text>
<text x="190.9" y="87.1">J1.1</text>
<text x="190.9" y="89.7">J1.2</text>
<text x="264.4" y="85.1" transform="rotate(-90 264.4 85.1)">10</text>
<text x="266.9" y="85" transform="rotate(-90 266.9 85)">11</text>
<text x="269.5" y="85.1" transform="rotate(-90 269.5 85.1)">12</text>
<text x="272" y="85.1" transform="rotate(-90 272 85.1)">13</text>
<text x="274.5" y="85.1" transform="rotate(-90 274.5 85.1)">14</text>
<text x="277.1" y="85.1" transform="rotate(-90 277.1 85.1)">15</text>
<text x="279.6" y="85.1" transform="rotate(-90 279.6 85.1)">16</text>
<text x="141.6" y="94.7">J1.3</text>
<text x="150.3" y="95.8">RESET</text>
<text x="158.8" y="90.8" transform="rotate(-90 158.8 90.8)">VIN</text>
<text x="163.9" y="91.1" transform="rotate(-90 163.9 91.1)">+5V</text>
<text x="171.5" y="91.1" transform="rotate(-90 171.5 91.1)">3V3</text>
<text x="176.6" y="92.9" transform="rotate(-90 176.6 92.9)">AREF</text>
<text x="180" y="90.8">D0/RX</text>
<text x="183.5" y="93.3">D2</text>
<text x="183.5" y="95.8">D3</text>
<text x="190.9" y="92.2">J1.5</text>
<text x="190.9" y="94.7">J1.6</text>
<text x="141.6" y="97.3">J2.3</text>
<text x="150.3" y="98.4">RESET</text>
<text x="183.5" y="98.4">D4</text>
<text x="183.5" y="100.9">D5</text>
<text x="190.9" y="97.3">J1.7</text>
<text x="190.9" y="99.8">J1.8</text>
<text x="183.5" y="103.5">D6</text>
<text x="183.5" y="106">D7</text>
<text x="190.9" y="102.4">J1.9</text>
<text x="190.9" y="104.9">J1.10</text>
<text x="190.9" y="107.4">J1.11</text>
<text x="182.3" y="113.6">D10</text>
<text x="183.5" y="108.5">D8</text>
<text x="183.5" y="111.1">D9</text>
<text x="190.9" y="110">J1.12</text>
<text x="190.9" y="112.5">J1.13</text>
<text x="176.4" y="118.7">D12/MISO</text>
<text x="176.5" y="116.2">D11/MOSI</text>
<text x="190.9" y="115.1">J1.14</text>
<text x="190.9" y="117.6">J1.15</text>
<text x="177.4" y="121.2">D13/SCK</text>
<text x="190.9" y="125.2">J2.5</text>
<text x="190.9" y="120.1">J2.15</text>
<text x="183.6" y="126.3">A7</text>
<text x="183.6" y="128.9">A6</text>
<text x="183.6" y="131.4">A5</text>
<text x="190.9" y="127.8">J2.6</text>
<text x="190.9" y="130.3">J2.7</text>
<text x="183.6" y="133.9">A4</text>
<text x="183.6" y="136.5">A3</text>
<text x="190.9" y="132.8">J2.8</text>
<text x="190.9" y="135.4">J2.9</text>
<text x="190.9" y="137.9">J2.10</text>
<text x="166.5" y="143.6" transform="rotate(-90 166.5 143.6)">COM</text>
<text x="174.1" y="143.6" transform="rotate(-90 174.1 143.6)">COM</text>
<text x="183.6" y="139">A2</text>
<text x="183.6" y="141.6">A1</text>
<text x="190.9" y="140.5">J2.11</text>
<text x="190.9" y="143">J2.12</text>
<text x="183.6" y="144.1">A0</text>
<text x="165.4" y="152.2" transform="rotate(-90 165.4 152.2)">J1.4</text>
<text x="173" y="152.2" transform="rotate(-90 173 152.2)">J2.2</text>
<text x="157.7" y="171.5" transform="rotate(-90 157.7 171.5)">J2.1</text>
<text x="162.8" y="171.5" transform="rotate(-90 162.8 171.5)">J2.4</text>
<text x="170.4" y="171.5" transform="rotate(-90 170.4 171.5)">J2.14</text>
<text x="175.5" y="171.5" transform="rotate(-90 175.5 171.5)">J2.13</text>
<text x="158.8" y="179.7" transform="rotate(-90 158.8 179.7)">VIN</text>
<text x="163.9" y="180" transform="rotate(-90 163.9 180)">+5V</text>
<text x="171.5" y="179.9" transform="rotate(-90 171.5 179.9)">3V3</text>
<text x="180" y="179.7">D0/RX</text>
<text x="180.2" y="177.1">D1/TX</text>
<text x="190.9" y="176">J1.1</text>
<text x="190.9" y="178.5">J1.2</text>
<text x="141.6" y="183.6">J1.3</text>
<text x="150.3" y="184.7">RESET</text>
<text x="176.6" y="181.8" transform="rotate(-90 176.6 181.8)">AREF</text>
<text x="183.5" y="182.2">D2</text>
<text x="183.5" y="184.7">D3</text>
<text x="190.9" y="181.1">J1.5</text>
<text x="190.9" y="183.6">J1.6</text>
<text x="141.6" y="186.1">J2.3</text>
<text x="150.3" y="187.3">RESET</text>
<text x="183.5" y="187.3">D4</text>
<text x="183.5" y="189.8">D5</text>
<text x="190.9" y="186.1">J1.7</text>
<text x="190.9" y="188.7">J1.8</text>
<text x="190.9" y="191.2">J1.9</text>
<text x="183.5" y="192.4">D6</text>
<text x="183.5" y="194.9">D7</text>
<text x="183.5" y="197.4">D8</text>
<text x="190.9" y="193.8">J1.10</text>
<text x="190.9" y="196.3">J1.11</text>
<text x="247.9" y="196.3">8</text>
<text x="251.8" y="197.4">VCC</text>
<text x="261.7" y="197.4">VDRV</text>
<text x="270.2" y="196.3">2</text>
<text x="296.8" y="196.3">1</text>
<text x="182.3" y="202.5">D10</text>
<text x="183.5" y="200">D9</text>
<text x="190.9" y="198.8">J1.12</text>
<text x="190.9" y="201.4">J1.13</text>
<text x="190.9" y="203.9">J1.14</text>
<text x="247.9" y="198.8">3</text>
<text x="247.9" y="203.9">4</text>
<text x="247.9" y="201.4">1</text>
<text x="251.8" y="200">TXIN</text>
<text x="251.8" y="202.5">RXOUT</text>
<text x="260.3" y="200">TXOUT</text>
<text x="262.4" y="202.5">RXIN</text>
<text x="270.2" y="198.8">5</text>
<text x="270.2" y="201.4">7</text>
<text x="296.8" y="198.8">2</text>
<text x="296.8" y="201.4">3</text>
<text x="296.8" y="203.9">4</text>
<text x="307.7" y="198.8">6</text>
<text x="307.7" y="201.4">7</text>
<text x="307.7" y="203.9">8</text>
<text x="176.4" y="207.6">D12/MISO</text>
<text x="176.5" y="205.1">D11/MOSI</text>
<text x="190.9" y="206.5">J1.15</text>
<text x="190.9" y="209">J2.15</text>
<text x="251.8" y="205.1">GND</text>
<text x="296.8" y="206.5">5</text>
<text x="307.7" y="206.5">9</text>
<text x="177.4" y="210.1">D13/SCK</text>
<text x="183.6" y="215.2">A7</text>
<text x="190.9" y="214.1">J2.5</text>
<text x="183.6" y="217.8">A6</text>
<text x="183.6" y="220.3">A5</text>
<text x="190.9" y="216.6">J2.6</text>
<text x="190.9" y="219.2">J2.7</text>
<text x="190.9" y="221.7">J2.8</text>
<text x="183.6" y="222.8">A4</text>
<text x="183.6" y="225.3">A3</text>
<text x="183.6" y="227.9">A2</text>
<text x="190.9" y="224.2">J2.9</text>
<text x="190.9" y="226.8">J2.10</text>
<text x="166.5" y="232.4" transform="rotate(-90 166.5 232.4)">COM</text>
<text x="174.1" y="232.4" transform="rotate(-90 174.1 232.4)">COM</text>
<text x="183.6" y="230.4">A1</text>
<text x="183.6" y="233">A0</text>
<text x="190.9" y="229.3">J2.11</text>
<text x="190.9" y="231.9">J2.12</text>
<text x="165.4" y="241.1" transform="rotate(-90 165.4 241.1)">J1.4</text>
<text x="173" y="241.1" transform="rotate(-90 173 241.1)">J2.2</text>
</g>
<g font-size="1.8" fill="#c90d0c">
<text x="127" y="71.8" transform="rotate(-90 127 71.8)">+</text>
<text x="77.9" y="74.1">+</text>
</g>
</svg>
